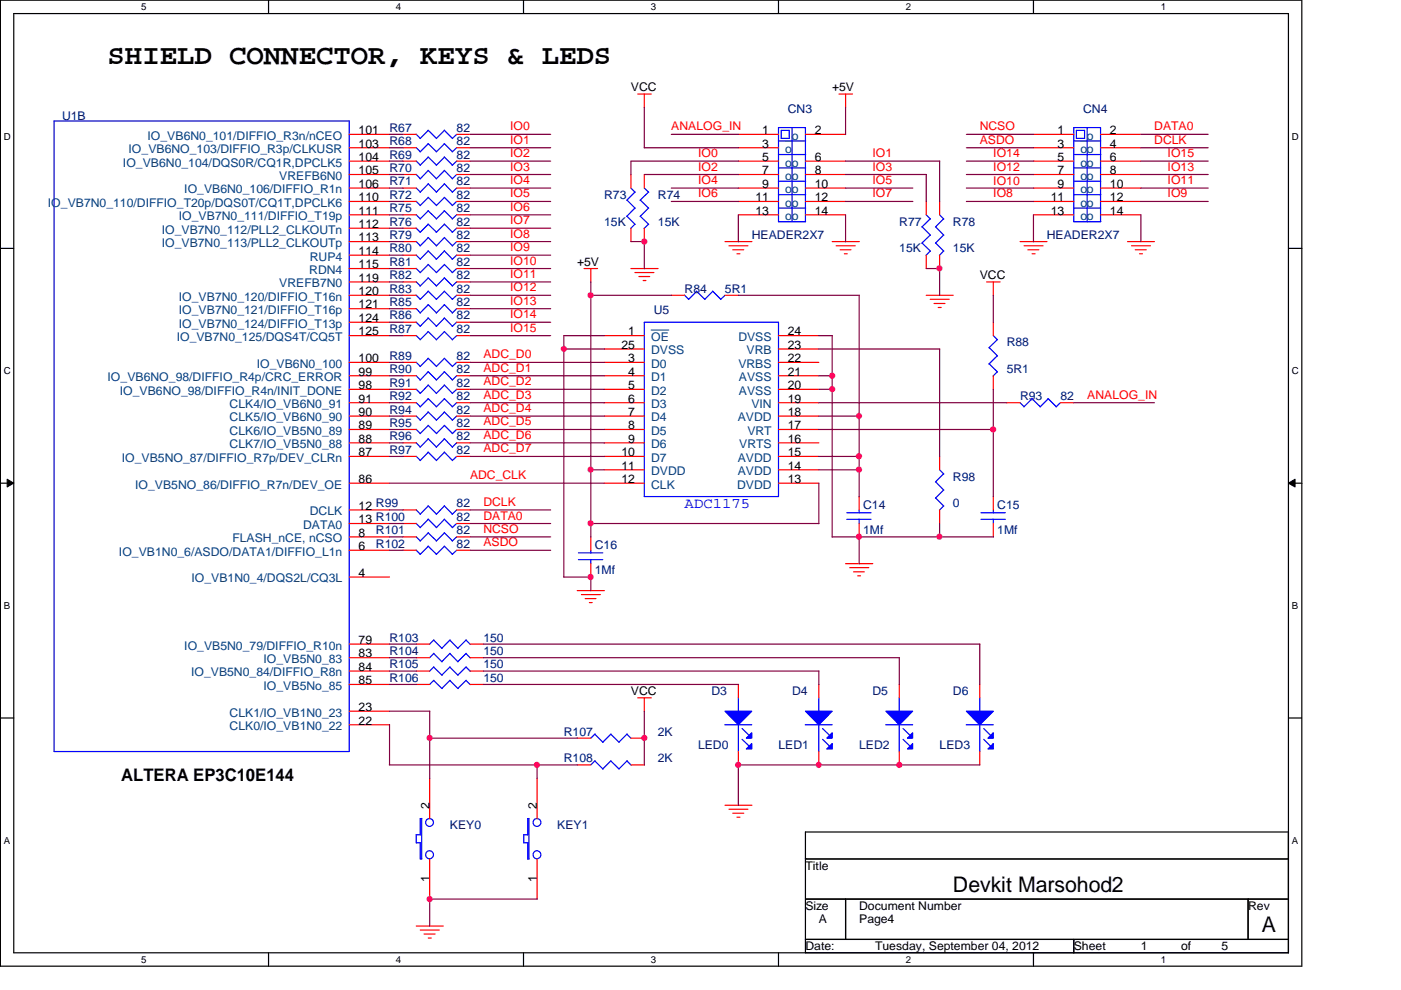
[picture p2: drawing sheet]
<svg xmlns="http://www.w3.org/2000/svg" width="297mm" height="210mm" viewBox="0 0 297 210" stroke-linecap="round" stroke-linejoin="round" font-family="sans-serif">
<path d="M.1 0h275.9v204.9h-275.9zM2.9 2.9h270.3v199.1h-270.3z" fill="none" stroke="#000" stroke-width=".25"/>
<g fill="#fff">
<path d="M29.9 .3h1.1v2.3h-1.1z"/>
<path d="M29.9 202.3h1.1v2.3h-1.1z"/>
</g>
<path d="M56.9 0v2.9M56.9 202v2.9" fill="none" stroke="#000" stroke-width=".25"/>
<g fill="#fff">
<path d="M83.9 .3h1.1v2.3h-1.1z"/>
<path d="M83.9 202.3h1.1v2.3h-1.1z"/>
</g>
<path d="M111 0v2.9M111 202v2.9" fill="none" stroke="#000" stroke-width=".25"/>
<g fill="#fff">
<path d="M138 .3h1.1v2.3h-1.1z"/>
<path d="M138 202.3h1.1v2.3h-1.1z"/>
</g>
<path d="M165.1 0v2.9M165.1 202v2.9" fill="none" stroke="#000" stroke-width=".25"/>
<g fill="#fff">
<path d="M192.1 .3h1.1v2.3h-1.1z"/>
<path d="M192.1 202.3h1.1v2.3h-1.1z"/>
</g>
<path d="M219.1 0v2.9M219.1 202v2.9" fill="none" stroke="#000" stroke-width=".25"/>
<g fill="#fff">
<path d="M246.1 .3h1.1v2.3h-1.1z"/>
<path d="M246.1 202.3h1.1v2.3h-1.1z"/>
<path d="M.8 27.8h1.4v2.2h-1.4z"/>
<path d="M273.9 27.8h1.4v2.2h-1.4z"/>
<path d="M.8 77.6h1.4v2.2h-1.4z"/>
<path d="M273.9 77.6h1.4v2.2h-1.4z"/>
</g>
<path d="M.1 52.7h2.8M273.2 52.7h2.8" fill="none" stroke="#000" stroke-width=".25"/>
<g fill="#fff">
<path d="M.8 127.3h1.3v2.3h-1.3z"/>
<path d="M273.9 127.3h1.3v2.3h-1.3z"/>
</g>
<path d="M.1 102.4h2.8M273.2 102.4h2.8" fill="none" stroke="#000" stroke-width=".25"/>
<path d="M1.5 101.6l1.4 .8-1.4 .9zM273.2 102.4l1.4-.8v1.7z" fill="#000"/>
<path d="M1.5 101.6l1.4 .8-1.4 .9zM273.2 102.4l1.4-.8v1.7z" fill="none" stroke="#000" stroke-width=".21"/>
<g fill="#fff">
<path d="M.8 177.1h1.3v2.3h-1.3z"/>
<path d="M273.9 177.1h1.3v2.3h-1.3z"/>
</g>
<path d="M.1 152.2h2.8M273.2 152.2h2.8M170.8 176.4h102.4v25.6h-102.4zM170.8 182.1h102.4M170.8 190.6h102.4M170.8 199.2h102.4M179.3 190.6v8.6M227.7 199.2v2.8M264.6 190.6v8.6" fill="none" stroke="#000" stroke-width=".25"/>
<g fill="none" stroke="#f00" stroke-width=".25">
<path d="M135.2 19.9h2.9M136.6 19.9v2.9M177.9 19.9h2.9M179.3 19.9v2.9M85.4 28.5h2.9M96.8 28.5h2.8M136.6 37v2.9M156.5 28.5h8.6M156.5 31.3h8.6M156.5 34.2h8.6M156.5 37h8.6M156.5 39.9h8.6"/>
<path d="M170.8 28.5h8.5M170.8 34.2h8.5M170.8 37h8.5M170.8 39.9h8.5M85.4 59.8h2.9M96.8 59.8h2.8M123.8 56.9h2.9M125.3 56.9v2.9M133.8 56.9h5.7M134.6 57.8h4M135.5 58.6h2.2M136.4 59.5h.5"/>
<path d="M136.6 48.4v2.8M153.7 51.2h5.7M154.6 52.1h4M155.4 53h2.3M156.2 53.8h.7M156.5 42.7h8.6M156.5 45.6h8.6M170.8 42.7h8.5M170.8 45.6h8.5M176.4 51.2h5.8M177.3 52.1h4M178.1 53h2.3"/>
<path d="M179 53.8h.6M209.2 59.8h2.8M210.6 59.8v2.9M216.3 51.2h5.7M217.1 52.1h4M217.9 53h2.4M218.8 53.8h.7M239.1 51.2h5.7M239.9 52.1h4M240.7 53h2.3M241.6 53.8h.6M85.4 62.6h2.9"/>
<path d="M85.4 65.4h2.9M96.8 62.6h2.8M96.8 65.4h2.8M128.1 76.8h8.5M128.1 79.7h8.5M128.1 74h8.5M128.1 71.2h8.5M165.1 76.8h8.5M165.1 79.7h8.5M165.1 74h8.5M165.1 71.2h8.5M196.4 62.6h5.7"/>
<path d="M197.2 63.5h4M198 64.3h2.4M198.9 65.2h.7M210.6 68.3v2.9M210.6 79.7v2.8M85.4 93.9h2.9M85.4 88.2h2.9M85.4 91.1h2.9M85.4 96.8h2.9M96.8 93.9h2.8M96.8 88.2h2.8M96.8 91.1h2.8"/>
<path d="M96.8 96.8h2.8M128.1 93.9h8.5M128.1 88.2h8.5M128.1 91.1h8.5M128.1 85.4h8.5M128.1 82.5h8.5M128.1 96.8h8.5M128.1 99.6h8.5M165.1 93.9h8.5M165.1 88.2h8.5M165.1 91.1h8.5M165.1 85.4h8.5"/>
<path d="M165.1 82.5h8.5M165.1 96.8h8.5M165.1 99.6h8.5M213.4 85.4h2.9M224.8 85.4h2.9M85.4 116.7h2.9M96.8 116.7h2.8M128.1 102.4h8.5M165.1 102.4h8.5M179.3 119.5h5.7M88.3 139.4h2.8M88.3 136.6h2.8"/>
<path d="M99.6 139.4h2.9M99.6 136.6h2.9M122.4 125.2h5.7M123.3 126.1h4M124.1 126.9h2.3M125 127.8h.6M180.2 120.4h4M181 121.2h2.3M181.9 122.1h.6M88.3 145.1h2.8M88.3 142.3h2.8M99.6 145.1h2.9"/>
<path d="M99.6 142.3h2.9M135.2 148h2.9M136.6 148v2.8M91.1 165v8.6M153.7 170.7h5.7M154.6 171.6h4M155.4 172.4h2.3M156.2 173.3h.7M88.3 196.3h5.7M89.1 197.2h4M89.9 198h2.3M90.8 198.9h.6"/>
<path d="M91.1 182.1v8.5"/>
</g>
<g fill="none" stroke="#00f" stroke-width=".25">
<path d="M88.2 28.4l.9 .9M90.8 27.6l1.7 1.7M90.8 27.6l-1.7 1.8M94.2 27.6l1.7 1.7M94.2 27.6l-1.7 1.8M96.8 28.5l-.9 .9M136.6 39.9l.9 .9M165.1 29.9h5.7M165.1 32.8h5.7M165.1 35.6h5.7M165.1 38.4h5.7M165.6 27.6h1.7v1.7h-1.7z"/>
<path d="M167.9 27.1v19.9M88.2 59.7l.9 .9M90.8 58.9l1.7 1.7M90.8 58.9l-1.7 1.8M94.2 58.9l1.7 1.7M94.2 58.9l-1.7 1.8M96.8 59.8l-.9 .9M135.8 42.4l1.7 1.8M135.8 45.8l1.7 1.8M137.5 44.1l-1.8 1.8M137.5 40.7l-1.8 1.8M137.5 47.5l-.9 .9"/>
<path d="M165.1 41.3h5.7M165.1 44.1h5.7M170.8 47v-19.9h-5.7v19.9h5.7M88.2 62.6l.9 .9M88.2 65.4l.9 .9M90.8 61.7l1.7 1.8M90.8 64.6l1.7 1.7M90.8 61.8l-1.7 1.7M90.8 64.6l-1.7 1.8M94.2 61.7l1.7 1.8M94.2 64.6l1.7 1.7M94.2 61.8l-1.7 1.7"/>
<path d="M94.2 64.6l-1.7 1.8M96.8 62.6l-.9 .9M96.8 65.4l-.9 1M136.6 68.3h28.5v37h-28.5zM209.7 73.7l1.8 1.8M209.7 77.1l1.8 1.8M210.6 71.2l.9 .9M211.5 72l-1.8 1.7M211.5 75.4l-1.8 1.8M211.5 78.8l-.9 .9M88.2 93.9l.9 .9M88.2 88.2l.9 .9"/>
<path d="M88.2 91l.9 .9M88.2 96.7l.9 .9M90.8 93l1.7 1.8M90.8 87.3l1.7 1.8M90.8 90.2l1.7 1.7M90.8 95.8l1.7 1.8M90.8 93l-1.7 1.8M90.8 87.4l-1.7 1.7M90.8 90.2l-1.7 1.7M90.8 95.9l-1.7 1.8M94.2 93l1.7 1.8M94.2 87.3l1.7 1.8"/>
<path d="M94.2 90.2l1.7 1.7M94.2 95.8l1.7 1.8M94.2 93l-1.7 1.8M94.2 87.4l-1.7 1.7M94.2 90.2l-1.7 1.7M94.2 95.9l-1.7 1.8M96.8 93.9l-.9 .9M96.8 88.2l-.9 .9M96.8 91.1l-.9 .8M96.8 96.8l-.9 .9M216.2 85.3l.9 .9M218.8 84.5l1.8 1.7"/>
<path d="M218.8 84.5l-1.7 1.8M222.2 84.5l1.7 1.7M222.2 84.5l-1.7 1.8M224.8 85.4l-.9 .9M88.2 116.6l.9 .9M90.8 115.8l1.7 1.7M90.8 115.8l-1.7 1.8M94.2 115.8l1.7 1.7M94.2 115.8l-1.7 1.8M96.8 116.7l-.9 .9M91.9 138.6l1.8 1.7M91.9 135.7l1.8 1.8"/>
<path d="M92 138.5l-.9 .9M92 135.7l-.9 .9M95.4 138.6l1.7 1.7M95.4 135.7l1.7 1.8M95.4 138.5l-1.7 1.8M95.4 135.7l-1.7 1.8M98.8 138.6l.9 .9M98.8 135.7l.9 .9M98.8 138.5l-1.7 1.8M98.8 135.7l-1.7 1.8M91.1 142.3l.9-.9 1.7 1.8M91.9 144.3l1.8 1.7"/>
<path d="M92 144.2l-.9 .9M95.4 144.3l1.7 1.7M95.4 141.4l1.7 1.8M95.4 144.2l-1.7 1.8M95.4 141.4l-1.7 1.7M98.8 144.3l.9 .9M98.8 141.4l.9 .9M98.8 144.2l-1.7 1.8M98.8 141.4l-1.7 1.7M88.2 177h.9M88.3 177v1.7M88.3 178.7h.9"/>
<path d="M89.1 173.6h.3M89.1 173.6v3.4M89.1 178.7v3.5M89.4 173.5v8.6M89.1 182.1h.3"/>
<circle cx="91.1" cy="174.4" r=".83"/>
<circle cx="91.1" cy="181.2" r=".84"/>
</g>
<path d="M138 70h3.8" fill="none" stroke="#004080" stroke-width=".21"/>
<path d="M153.7 150.8h5.7l-2.9 2.9z" fill="#00f"/>
<path d="M153.7 150.8h5.7l-2.9 2.9z" fill="none" stroke="#00f" stroke-width=".25"/>
<path d="M159.4 155.4v1.1h-1.2z" fill="#00f"/>
<path d="M159.4 155.4v1.1h-1.2z" fill="none" stroke="#00f" stroke-width=".25"/>
<path d="M158.2 158.8l1.2-1.2v1.2z" fill="#00f"/>
<g fill="none" stroke="#00f" stroke-width=".25">
<path d="M88.2 34.1l.9 .9M90.8 33.3l1.7 1.7M90.8 33.3l-1.7 1.8M94.2 33.3l1.7 1.7M94.2 33.3l-1.7 1.8M96.8 34.2l-.9 .9M133.8 39.9l.9 .9M132.9 42.4l1.8 1.8M132.9 45.8l1.8 1.8M134.6 40.7l-1.7 1.8M134.6 44.1l-1.7 1.8M134.6 47.5l-.9 .9"/>
<path d="M153.7 153.7h5.7M156.5 148v2.8M156.5 153.7v5.7M157.3 154.5l1.5 1.4M157.3 156.8l1.5 1.4M158.2 158.8l1.2-1.2v1.2z"/>
</g>
<path d="M85.4 34.2h2.9M96.8 34.2h2.8M133.8 37v2.9M133.8 48.4v2.8M156.5 145.1v2.9M156.5 159.3v2.9" fill="none" stroke="#f00" stroke-width=".25"/>
<path d="M170.8 150.8h5.6l-2.8 2.9z" fill="#00f"/>
<path d="M170.8 150.8h5.6l-2.8 2.9z" fill="none" stroke="#00f" stroke-width=".25"/>
<path d="M176.4 155.4v1.1h-1.1z" fill="#00f"/>
<path d="M176.4 155.4v1.1h-1.1z" fill="none" stroke="#00f" stroke-width=".25"/>
<path d="M175.3 158.8l1.1-1.2v1.2z" fill="#00f"/>
<g fill="none" stroke="#00f" stroke-width=".25">
<path d="M88.2 54.1l.9 .8M90.8 53.2l1.7 1.7M90.8 53.2l-1.7 1.8M94.2 53.2l1.7 1.7M94.2 53.2l-1.7 1.8M96.8 54.1l-.9 .9M88.2 79.6l.9 1M90.8 78.8l1.7 1.8M90.8 78.8l-1.7 1.8M94.2 78.8l1.7 1.8M94.2 78.8l-1.7 1.8M96.8 79.7l-.9 .9"/>
<path d="M179.5 110.1h5.2M179.5 108.7h5.2M182.2 108.1v.7M182.2 110.1v.9M170.7 153.7h5.7M173.6 148v2.8M173.6 153.7v5.7M174.4 154.5l1.5 1.4M174.4 156.8l1.5 1.4M175.3 158.8l1.1-1.2v1.2z"/>
</g>
<path d="M85.4 54.1h2.9M96.8 54.1h2.8M85.4 79.7h2.9M96.8 79.7h2.8M182.2 105.3v2.8M182.2 111v2.8M173.6 145.1v2.9M173.6 159.3v2.9" fill="none" stroke="#f00" stroke-width=".25"/>
<path d="M187.8 150.8h5.7l-2.8 2.9z" fill="#00f"/>
<path d="M187.8 150.8h5.7l-2.8 2.9z" fill="none" stroke="#00f" stroke-width=".25"/>
<path d="M193.5 155.4v1.1h-1.1z" fill="#00f"/>
<path d="M193.5 155.4v1.1h-1.1z" fill="none" stroke="#00f" stroke-width=".25"/>
<path d="M193.5 157.6v1.2h-1.1z" fill="#00f"/>
<g fill="none" stroke="#00f" stroke-width=".25">
<path d="M88.2 45.5l.9 .9M90.8 44.7l1.7 1.7M90.8 44.7l-1.7 1.7M94.2 44.7l1.7 1.7M94.2 44.7l-1.7 1.7M96.8 45.6l-.9 .8M199.2 99.6l.9 .9M198.4 102.2l1.7 1.7M198.4 105.6l1.7 1.7M200.1 100.5l-1.8 1.7M200.1 103.9l-1.8 1.7M200.1 107.3l-.9 .9"/>
<path d="M208 110.1h5.1M208 108.7h5.1M210.6 108.1v.7M210.6 110.1v.9M187.8 153.7h5.7M190.7 148v2.8M190.7 153.7v5.7M191.5 154.5l1.5 1.4M191.5 156.8l1.5 1.4M193.5 157.6v1.2h-1.1z"/>
</g>
<path d="M85.4 45.6h2.9M96.8 45.6h2.8M199.2 96.8v2.8M199.2 108.1v2.9M210.6 105.3v2.8M210.6 111v2.8M190.7 145.1v2.9M190.7 159.3v2.9" fill="none" stroke="#f00" stroke-width=".25"/>
<path d="M204.9 150.8h5.7l-2.9 2.9z" fill="#00f"/>
<path d="M204.9 150.8h5.7l-2.9 2.9z" fill="none" stroke="#00f" stroke-width=".25"/>
<path d="M210.6 155.4v1.1h-1.1z" fill="#00f"/>
<path d="M210.6 155.4v1.1h-1.1z" fill="none" stroke="#00f" stroke-width=".25"/>
<path d="M209.5 158.8l1.1-1.2v1.2z" fill="#00f"/>
<g fill="none" stroke="#00f" stroke-width=".25">
<path d="M11.5 25.7h62.5v133.6h-62.5zM88.2 39.8l.9 .9M88.2 31.3l.9 .9M88.2 37l.9 .9M90.8 38.9l1.7 1.8M90.8 30.4l1.7 1.8M90.8 36.1l1.7 1.8M90.8 39l-1.7 1.8M90.8 30.5l-1.7 1.7M90.8 36.2l-1.7 1.7M94.2 38.9l1.7 1.8M94.2 30.4l1.7 1.8"/>
<path d="M94.2 36.1l1.7 1.8M94.2 39l-1.7 1.8M94.2 30.5l-1.7 1.7M94.2 36.2l-1.7 1.7M96.8 39.9l-.9 .9M96.8 31.3l-.9 .9M96.8 37l-.9 .9M227.7 29.9h5.7M227.7 32.8h5.7M227.7 35.6h5.7M227.7 38.4h5.7M228.2 27.6h1.8v1.7h-1.8z"/>
<path d="M230.5 27.1v19.9M88.2 42.7l.9 .9M88.2 48.3l.9 .9M88.2 56.9l.9 .9M88.2 51.2l.9 .9M90.8 41.8l1.7 1.8M90.8 47.5l1.7 1.7M90.8 56l1.7 1.8M90.8 50.3l1.7 1.8M90.8 41.9l-1.7 1.7M90.8 47.5l-1.7 1.8M90.8 56.1l-1.7 1.7"/>
<path d="M90.8 50.4l-1.7 1.8M94.2 41.8l1.7 1.8M94.2 47.5l1.7 1.7M94.2 56l1.7 1.8M94.2 50.3l1.7 1.8M94.2 41.9l-1.7 1.7M94.2 47.5l-1.7 1.8M94.2 56.1l-1.7 1.7M94.2 50.4l-1.7 1.8M96.8 42.7l-.9 .9M96.8 48.4l-.9 .9M96.8 56.9l-.9 .9"/>
<path d="M96.8 51.2l-.9 1M195.5 48.1l1.8 1.8M195.5 51.5l1.8 1.8M196.4 45.6l.9 .8M197.2 46.4l-1.8 1.7M197.2 49.8l-1.8 1.8M197.2 53.2l-.9 .9M198.4 48.1l1.7 1.8M198.4 51.5l1.7 1.8M199.2 45.6l.9 .8M200.1 46.4l-1.8 1.7M200.1 49.8l-1.8 1.8"/>
<path d="M200.1 53.2l-.9 .9M227.7 41.3h5.7M227.7 44.1h5.7M233.3 47v-19.9h-5.6v19.9h5.7M88.2 68.3l.9 .9M88.2 76.8l.9 .9M88.2 71.1l.9 .9M90.8 67.4l1.7 1.8M90.8 75.9l1.7 1.8M90.8 70.3l1.7 1.7M90.8 67.4l-1.7 1.8M90.8 76l-1.7 1.7"/>
<path d="M90.8 70.3l-1.7 1.8M94.2 67.4l1.7 1.8M94.2 75.9l1.7 1.8M94.2 70.3l1.7 1.7M94.2 67.4l-1.7 1.8M94.2 76l-1.7 1.7M94.2 70.3l-1.7 1.8M96.8 68.3l-.9 .9M96.8 76.8l-.9 .9M96.8 71.2l-.9 .9M145.1 62.6l.9 .9M147.7 61.7l1.7 1.8"/>
<path d="M147.7 61.8l-1.7 1.7M151.1 61.7l1.7 1.8M151.1 61.8l-1.7 1.7M153.7 62.6l-.9 .9M88.2 85.3l.9 .9M88.2 82.5l.9 .9M90.8 84.5l1.7 1.7M90.8 81.6l1.7 1.8M90.8 84.5l-1.7 1.8M90.8 81.7l-1.7 1.7M94.2 84.5l1.7 1.7M94.2 81.6l1.7 1.8"/>
<path d="M94.2 84.5l-1.7 1.8M94.2 81.7l-1.7 1.7M96.8 85.4l-.9 .9M96.8 82.5l-.9 .9M88.2 108.1l.9 .9M88.2 111l.9 .8M88.2 113.8l.9 .9M90.8 107.2l1.7 1.8M90.8 110.1l1.7 1.7M90.8 112.9l1.7 1.8M90.8 107.3l-1.7 1.8M90.8 110.1l-1.7 1.8"/>
<path d="M90.8 113l-1.7 1.7M94.2 107.2l1.7 1.8M94.2 110.1l1.7 1.7M94.2 112.9l1.7 1.8M94.2 107.3l-1.7 1.8M94.2 110.1l-1.7 1.8M94.2 113l-1.7 1.7M96.8 108.1l-.9 1M96.8 111l-.9 .9M96.8 113.8l-.9 .9M122.6 118.7h5.2M122.6 117.2h5.2"/>
<path d="M125.3 116.7v.6M125.3 118.6v.9M126.1 155.7l1.7 1.7M126.1 155.6l-.8 .9M129.5 155.7l1.8 1.7M129.5 155.6l-1.7 1.8M132.9 155.7l.9 .8M133 155.6l-1.8 1.8M204.8 153.7h5.8M207.7 148v2.8M207.7 153.7v5.7M208.6 154.5l1.4 1.4"/>
<path d="M208.6 156.8l1.4 1.4M209.5 158.8l1.1-1.2v1.2zM111 177h.9M111 177v1.7M111 178.7h.9M111.8 173.6h.3M111.9 173.6v3.4M111.9 178.7v3.5M112.1 173.5v8.6h-.2M126.1 161.3l1.7 1.8M126.1 161.3l-.8 .9M129.5 161.3l1.8 1.8"/>
<path d="M129.5 161.3l-1.7 1.7M132.9 161.3l.9 .9M133 161.3l-1.8 1.7"/>
<circle cx="113.8" cy="174.4" r=".83"/>
<circle cx="113.8" cy="181.2" r=".84"/>
</g>
<g fill="none" stroke="#f00" stroke-width=".25">
<path d="M74 28.5h8.6M74 31.3h8.6M74 34.2h8.6M74 37h8.6M74 39.9h8.6M85.4 31.3h2.9M85.4 37h2.9M85.4 39.9h2.9M96.8 31.3h2.8M96.8 37h2.8M96.8 39.9h2.8M219.1 28.5h8.6"/>
<path d="M219.1 31.3h8.6M219.1 34.2h8.6M219.1 37h8.6M219.1 39.9h8.6M233.3 28.5h8.6M233.3 31.3h8.6M233.3 34.2h8.6M233.3 37h8.6M233.3 39.9h8.6M74 42.7h8.6M74 45.6h8.6M74 48.4h8.6"/>
<path d="M74 56.9h8.6M74 51.2h8.6M74 54.1h8.6M74 59.8h8.6M85.4 42.7h2.9M85.4 48.4h2.9M85.4 56.9h2.9M85.4 51.2h2.9M96.8 42.7h2.8M96.8 48.4h2.8M96.8 56.9h2.8M96.8 51.2h2.8"/>
<path d="M196.4 42.7v2.9M196.4 54.1v2.8M199.2 42.7v2.9M199.2 54.1v2.8M219.1 42.7h8.6M219.1 45.6h8.6M233.3 42.7h8.6M233.3 45.6h8.6M74 62.6h8.6M74 68.3h8.6M74 79.7h8.6M74 76.8h8.6"/>
<path d="M74 65.4h8.6M74 71.2h8.6M85.4 68.3h2.9M85.4 76.8h2.9M85.4 71.2h2.9M96.8 68.3h2.8M96.8 76.8h2.8M96.8 71.2h2.8M142.3 62.6h2.9M153.7 62.6h2.8M74 85.4h8.6M74 96.8h8.6"/>
<path d="M74 82.5h8.6M74 88.2h8.6M74 91.1h8.6M74 93.9h8.6M85.4 85.4h2.9M85.4 82.5h2.9M96.8 85.4h2.8M96.8 82.5h2.8M74 108.1h8.6M74 111h8.6M74 116.7h8.6M74 102.4h8.6"/>
<path d="M74 113.8h8.6M85.4 108.1h2.9M85.4 111h2.9M85.4 113.8h2.9M96.8 108.1h2.8M96.8 111h2.8M96.8 113.8h2.8M125.3 113.8v2.9M125.3 119.5v2.8M74 122.3h8.6M74 136.6h8.6M74 139.4h8.6"/>
<path d="M74 142.3h8.6M74 145.1h8.6M74 153.7h8.6M74 150.8h8.6M122.4 156.5h2.9M133.8 156.5h2.8M207.7 145.1v2.9M207.7 159.3v2.9M113.9 165v8.6M122.4 162.2h2.9M133.8 162.2h2.8M113.9 182.1v8.5"/>
</g>
<g fill="none" stroke="#800040" stroke-width=".25">
<path d="M82.6 39.9h2.9M82.6 37h2.9M82.6 34.2h2.9M82.6 31.3h2.9M82.6 28.5h2.9M99.6 39.9h17.2M99.6 37h17.2M99.6 34.2h17.2M99.6 31.3h17.2M99.6 28.5h17.2M136.6 37h20M136.6 22.8v8.6"/>
<path d="M136.6 31.3h20M142.3 39.9h14.3M142.3 28.5h14.3M156.6 34.2h-22.8v2.8M179.3 39.9h14.2M179.3 37h17.1M179.3 34.2h20M179.3 22.8v5.7M196.4 37v5.8M199.2 34.2v8.6M204.9 39.9h14.3M204.9 37h14.3"/>
<path d="M204.9 34.2h14.3M204.9 31.3h14.3M204.9 28.5h14.3M241.9 39.9h14.3M241.9 37h14.3M241.9 34.2h14.3M241.9 31.3h14.3M241.9 28.5h14.3M82.6 48.4h2.9M82.6 56.9h2.9M82.6 42.7h2.9M82.6 54.1h2.9"/>
<path d="M82.6 51.2h2.9M82.6 59.8h2.9M82.6 45.6h2.9M99.6 48.4h17.2M99.6 56.9h17.2M99.6 42.7h17.2M99.6 54.1h17.2M99.6 51.2h17.2M99.6 59.8h17.2M99.6 45.6h17.2M125.3 59.8v54.1M133.8 51.2h2.8"/>
<path d="M136.6 51.2v5.8M142.3 42.7h14.3M156.5 45.6v5.7M179.3 42.7h14.2M179.3 45.6v5.7M196.4 56.9h2.9M199.2 56.9v5.8M204.9 42.7h14.3M219.1 45.6v5.7M241.9 42.7h14.3M241.9 45.6v5.7M82.6 79.7h2.9"/>
<path d="M82.6 62.6h2.9M82.6 76.8h2.9M82.6 71.2h2.9M82.6 65.4h2.9M82.6 68.3h2.9M99.6 79.7h28.5M99.6 62.6h17.2M99.6 76.8h28.5M99.6 71.2h17.2M99.6 65.4h17.2M99.6 68.3h17.2M119.5 74h8.6"/>
<path d="M125.3 62.6h17.1M128.1 71.2h-8.6v51.2M156.5 62.6h25.7v42.7M173.6 79.7h2.9M173.6 74h25.7M173.6 71.2h2.9M176.4 71.2v42.6h34.2M199.2 74v22.8M210.6 62.6v5.8M82.6 96.8h2.9M82.6 91.1h2.9M82.6 85.4h2.9"/>
<path d="M82.6 88.2h2.9M82.6 82.5h2.9M82.6 93.9h2.9M99.6 96.8h28.5M99.6 91.1h28.5M99.6 85.4h28.5M99.6 88.2h28.5M99.6 82.5h28.5M99.6 93.9h28.5M125.3 99.6h2.8M173.6 99.6h8.6M173.6 96.8h8.6"/>
<path d="M173.6 91.1h37M173.6 85.4h39.9M173.6 88.2h8.6M173.6 82.5h2.9M210.6 82.5v22.8M227.7 85.4h17.1M82.6 111h2.9M82.6 113.8h2.9M82.6 116.7h2.9M82.6 108.1h2.9M82.6 102.4h45.5M99.6 111h17.2"/>
<path d="M99.6 113.8h17.2M99.6 116.7h17.2M99.6 108.1h17.2M125.3 111h48.3M173.6 102.4v8.6M182.2 113.8v5.7M199.2 111v2.9M82.6 136.6h5.7M82.6 139.4h5.7M102.5 136.6h105.3M102.5 139.4h88.2M119.5 122.3h5.8"/>
<path d="M125.3 122.3v3M190.7 139.4v5.8M207.7 136.6v8.6M82.6 150.8h8.5v14.3M82.6 142.3h5.7M82.6 145.1h5.7M82.6 153.6v8.6M91.1 156.5h31.3M102.5 142.3h71.1M102.5 145.1h54.1M136.6 150.8v11.4M173.6 142.3v2.9"/>
<path d="M82.5 162.2h39.9M113.9 162.2v2.9M207.8 162.2h-51.3v8.6M113.9 190.6h-22.8v5.8"/>
</g>
<circle cx="136.6" cy="156.5" r=".56" fill="#f0f"/>
<circle cx="136.6" cy="156.5" r=".56" fill="none" stroke="#f0f" stroke-width=".25"/>
<circle cx="199.2" cy="113.8" r=".56" fill="#f0f"/>
<circle cx="199.2" cy="113.8" r=".56" fill="none" stroke="#f0f" stroke-width=".25"/>
<circle cx="182.1" cy="99.6" r=".56" fill="#f0f"/>
<circle cx="182.1" cy="99.6" r=".56" fill="none" stroke="#f0f" stroke-width=".25"/>
<circle cx="190.7" cy="162.2" r=".56" fill="#f0f"/>
<circle cx="190.7" cy="162.2" r=".56" fill="none" stroke="#f0f" stroke-width=".25"/>
<circle cx="156.5" cy="162.2" r=".56" fill="#f0f"/>
<circle cx="156.5" cy="162.2" r=".56" fill="none" stroke="#f0f" stroke-width=".25"/>
<circle cx="173.6" cy="162.2" r=".55" fill="#f0f"/>
<circle cx="173.6" cy="162.2" r=".55" fill="none" stroke="#f0f" stroke-width=".25"/>
<circle cx="199.2" cy="56.9" r=".56" fill="#f0f"/>
<circle cx="199.2" cy="56.9" r=".56" fill="none" stroke="#f0f" stroke-width=".25"/>
<circle cx="176.4" cy="79.7" r=".56" fill="#f0f"/>
<circle cx="176.4" cy="79.7" r=".56" fill="none" stroke="#f0f" stroke-width=".25"/>
<circle cx="176.4" cy="82.5" r=".56" fill="#f0f"/>
<circle cx="176.4" cy="82.5" r=".56" fill="none" stroke="#f0f" stroke-width=".25"/>
<circle cx="119.6" cy="74" r=".55" fill="#f0f"/>
<circle cx="119.6" cy="74" r=".55" fill="none" stroke="#f0f" stroke-width=".25"/>
<circle cx="125.2" cy="111" r=".56" fill="#f0f"/>
<circle cx="125.2" cy="111" r=".56" fill="none" stroke="#f0f" stroke-width=".25"/>
<circle cx="182.1" cy="113.8" r=".56" fill="#f0f"/>
<circle cx="182.1" cy="113.8" r=".56" fill="none" stroke="#f0f" stroke-width=".25"/>
<circle cx="136.6" cy="51.2" r=".56" fill="#f0f"/>
<circle cx="136.6" cy="51.2" r=".56" fill="none" stroke="#f0f" stroke-width=".25"/>
<circle cx="182.1" cy="88.2" r=".55" fill="#f0f"/>
<circle cx="182.1" cy="88.2" r=".55" fill="none" stroke="#f0f" stroke-width=".25"/>
<circle cx="91.1" cy="190.6" r=".56" fill="#f0f"/>
<circle cx="91.1" cy="190.6" r=".56" fill="none" stroke="#f0f" stroke-width=".25"/>
<circle cx="125.2" cy="122.3" r=".56" fill="#f0f"/>
<circle cx="125.2" cy="122.3" r=".56" fill="none" stroke="#f0f" stroke-width=".25"/>
<circle cx="210.6" cy="91.1" r=".56" fill="#f0f"/>
<circle cx="210.6" cy="91.1" r=".56" fill="none" stroke="#f0f" stroke-width=".25"/>
<circle cx="182.1" cy="96.7" r=".56" fill="#f0f"/>
<circle cx="182.1" cy="96.7" r=".56" fill="none" stroke="#f0f" stroke-width=".25"/>
<circle cx="125.2" cy="62.6" r=".56" fill="#f0f"/>
<circle cx="125.2" cy="62.6" r=".56" fill="none" stroke="#f0f" stroke-width=".25"/>
<circle cx="125.2" cy="99.6" r=".56" fill="#f0f"/>
<circle cx="125.2" cy="99.6" r=".56" fill="none" stroke="#f0f" stroke-width=".25"/>
<circle cx="91.1" cy="156.5" r=".56" fill="#f0f"/>
<circle cx="91.1" cy="156.5" r=".56" fill="none" stroke="#f0f" stroke-width=".25"/>
<circle cx="113.8" cy="162.2" r=".56" fill="#f0f"/>
<circle cx="113.8" cy="162.2" r=".56" fill="none" stroke="#f0f" stroke-width=".25"/>
<text font-size="6" x="22.8" y="13.6">SHIELD CONNECTOR, KEYS &amp; LEDS</text>
<g font-size="4.6">
<text x="202.1" y="189.1">Devkit Marsohod2</text>
<text x="267.5" y="197.6">A</text>
</g>
<text font-size="3.7" x="25.7" y="165.6">ALTERA EP3C10E144</text>
<text font-size="3.1" fill="#00f" x="145.2" y="107.8">ADC1175</text>
<g font-size="2.5">
<text x="133.8" y="19.4">VCC</text>
<text x="176.4" y="19.4">+5V</text>
<text x="76" y="28.4">101</text>
<text x="161.6" y="28.4">1</text>
<text x="172.8" y="28.4">2</text>
<text x="224.2" y="28.4">1</text>
<text x="235.3" y="28.4">2</text>
<text x="76" y="31.3">103</text>
<text x="76" y="34.1">104</text>
<text x="161.6" y="31.3">3</text>
<text x="161.6" y="34.1">5</text>
<text x="172.8" y="34.1">6</text>
<text x="224.2" y="31.3">3</text>
<text x="224.2" y="34.1">5</text>
<text x="235.3" y="31.3">4</text>
<text x="235.3" y="34.1">6</text>
<text x="76" y="39.8">106</text>
<text x="76" y="37">105</text>
<text x="161.6" y="37">7</text>
<text x="161.6" y="39.8">9</text>
<text x="172.8" y="37">8</text>
<text x="172.8" y="39.8">10</text>
<text x="224.2" y="37">7</text>
<text x="224.2" y="39.8">9</text>
<text x="235.3" y="37">8</text>
<text x="235.3" y="39.8">10</text>
<text x="76" y="42.7">110</text>
<text x="76" y="45.5">111</text>
<text x="160.2" y="42.7">11</text>
<text x="160.2" y="45.5">13</text>
<text x="172.8" y="42.7">12</text>
<text x="172.8" y="45.5">14</text>
<text x="222.8" y="42.7">11</text>
<text x="222.8" y="45.5">13</text>
<text x="235.3" y="42.7">12</text>
<text x="235.3" y="45.5">14</text>
<text x="76" y="48.3">112</text>
<text x="76" y="51.2">113</text>
<text x="76" y="54.1">114</text>
<text x="76" y="56.9">115</text>
<text x="76" y="59.7">119</text>
<text x="122.4" y="56.4">+5V</text>
<text x="207.7" y="59.2">VCC</text>
<text x="76" y="62.6">120</text>
<text x="76" y="65.4">121</text>
<text x="76" y="68.3">124</text>
<text x="76" y="71.1">125</text>
<text x="133.2" y="71.1">1</text>
<text x="167" y="71.1">24</text>
<text x="76" y="76.8">100</text>
<text x="131.7" y="74">25</text>
<text x="133.2" y="76.8">3</text>
<text x="167" y="76.8">22</text>
<text x="167" y="74">23</text>
<text x="76" y="82.5">98</text>
<text x="76" y="79.6">99</text>
<text x="133.2" y="79.6">4</text>
<text x="133.2" y="82.5">5</text>
<text x="167" y="82.5">20</text>
<text x="167" y="79.6">21</text>
<text x="76" y="85.3">91</text>
<text x="76" y="88.2">90</text>
<text x="133.2" y="85.3">6</text>
<text x="133.2" y="88.2">7</text>
<text x="167" y="88.2">18</text>
<text x="167" y="85.3">19</text>
<text x="76" y="91">89</text>
<text x="76" y="93.9">88</text>
<text x="133.2" y="91">8</text>
<text x="133.2" y="93.9">9</text>
<text x="167" y="93.9">16</text>
<text x="167" y="91">17</text>
<text x="76" y="96.7">87</text>
<text x="131.7" y="96.7">10</text>
<text x="131.7" y="99.6">11</text>
<text x="167" y="99.6">14</text>
<text x="167" y="96.7">15</text>
<text x="76" y="102.4">86</text>
<text x="131.7" y="102.4">12</text>
<text x="167" y="102.4">13</text>
<text x="76" y="108.1">12 R99</text>
<text x="76" y="111">13 R100</text>
<text x="76" y="113.8">8</text>
<text x="76" y="116.6">6</text>
<text x="76" y="122.3">4</text>
<text x="76" y="136.5">79</text>
<text x="76" y="139.4">83</text>
<text x="76" y="142.2">84</text>
<text x="76" y="145.1">85</text>
<text x="133.8" y="147.4">VCC</text>
<text x="76" y="153.6">22</text>
<text x="76" y="150.7">23</text>
<text x="91.1" y="171.6" transform="rotate(-90 91.1 171.6)">2</text>
<text x="113.8" y="171.6" transform="rotate(-90 113.8 171.6)">2</text>
<text x="170.8" y="184.4">Title</text>
<text x="91.1" y="187.1" transform="rotate(-90 91.1 187.1)">1</text>
<text x="113.8" y="187.1" transform="rotate(-90 113.8 187.1)">1</text>
<text x="170.8" y="192.9">Size</text>
<text x="173.6" y="195.7">A</text>
<text x="182.2" y="195.7">Page4</text>
<text x="182.2" y="192.9">Document Number</text>
<text x="264.6" y="192.9">Rev</text>
<text x="170.8" y="201.5">Date:</text>
<text x="185.5" y="201.5">Tuesday, September 04, 2012</text>
<text x="227.7" y="201.5">Sheet</text>
<text x="241.9" y="201.5">1</text>
<text x="250.4" y="201.5">of</text>
<text x="258.9" y="201.5">5</text>
</g>
<g font-size="2.5" fill="#000080">
<text x="167" y="24">CN3</text>
<text x="229.7" y="24">CN4</text>
<text x="13.2" y="25.4">U1B</text>
<text x="82.6" y="27.9">R67</text>
<text x="96.8" y="27.9">82</text>
<text x="82.6" y="33.6">R69</text>
<text x="82.6" y="30.8">R68</text>
<text x="96.8" y="33.6">82</text>
<text x="96.8" y="30.8">82</text>
<text x="82.6" y="39.3">R71</text>
<text x="82.6" y="36.4">R70</text>
<text x="96.8" y="39.3">82</text>
<text x="96.8" y="36.4">82</text>
<text x="82.6" y="45">R75</text>
<text x="82.6" y="42.2">R72</text>
<text x="82.6" y="47.8">R76</text>
<text x="96.8" y="45">82</text>
<text x="96.8" y="42.2">82</text>
<text x="96.8" y="47.8">82</text>
<text x="128.1" y="42.2">R73</text>
<text x="128.1" y="47.8">15K</text>
<text x="139.5" y="42.2">R74</text>
<text x="139.5" y="47.8">15K</text>
<text x="190.7" y="47.8">R77</text>
<text x="202.1" y="47.8">R78</text>
<text x="82.6" y="53.5">R80</text>
<text x="82.6" y="50.7">R79</text>
<text x="96.8" y="53.5">82</text>
<text x="96.8" y="50.7">82</text>
<text x="159.4" y="50.7">HEADER2X7</text>
<text x="190.7" y="53.5">15K</text>
<text x="202.1" y="53.5">15K</text>
<text x="222" y="50.7">HEADER2X7</text>
<text x="82.6" y="59.2">R82</text>
<text x="82.6" y="56.4">R81</text>
<text x="96.8" y="59.2">82</text>
<text x="96.8" y="56.4">82</text>
<text x="82.6" y="62.1">R83</text>
<text x="82.6" y="64.9">R85</text>
<text x="96.8" y="62.1">82</text>
<text x="96.8" y="64.9">82</text>
<text x="145.2" y="62.1">R84</text>
<text x="153.7" y="62.1">5R1</text>
<text x="82.6" y="67.7">R86</text>
<text x="82.6" y="70.6">R87</text>
<text x="96.8" y="67.7">82</text>
<text x="96.8" y="70.6">82</text>
<text x="138.6" y="66.6">U5</text>
<text x="82.6" y="76.3">R89</text>
<text x="96.8" y="76.3">82</text>
<text x="213.4" y="73.4">R88</text>
<text x="82.6" y="79.1">R90</text>
<text x="82.6" y="82">R91</text>
<text x="96.8" y="79.1">82</text>
<text x="96.8" y="82">82</text>
<text x="213.4" y="79.1">5R1</text>
<text x="82.6" y="87.7">R94</text>
<text x="82.6" y="84.8">R92</text>
<text x="96.8" y="87.7">82</text>
<text x="96.8" y="84.8">82</text>
<text x="216.3" y="84.8">R93</text>
<text x="224.8" y="84.8">82</text>
<text x="82.6" y="93.3">R96</text>
<text x="82.6" y="90.5">R95</text>
<text x="96.8" y="93.3">82</text>
<text x="96.8" y="90.5">82</text>
<text x="82.6" y="96.2">R97</text>
<text x="96.8" y="96.2">82</text>
<text x="202.1" y="101.9">R98</text>
<text x="96.8" y="107.6">82</text>
<text x="183" y="107.9">C14</text>
<text x="202.1" y="107.6">0</text>
<text x="211.5" y="107.9">C15</text>
<text x="79.7" y="113.3">R101</text>
<text x="96.8" y="110.4">82</text>
<text x="96.8" y="113.3">82</text>
<text x="183" y="113.3">1Mf</text>
<text x="211.5" y="113.3">1Mf</text>
<text x="79.7" y="116.1">R102</text>
<text x="96.8" y="116.1">82</text>
<text x="126.1" y="116.4">C16</text>
<text x="126.1" y="121.8">1Mf</text>
<text x="82.6" y="136">R103</text>
<text x="102.5" y="136">150</text>
<text x="82.6" y="138.9">R104</text>
<text x="82.6" y="141.7">R105</text>
<text x="102.5" y="138.9">150</text>
<text x="102.5" y="141.7">150</text>
<text x="82.6" y="144.6">R106</text>
<text x="102.5" y="144.6">150</text>
<text x="150.8" y="147.4">D3</text>
<text x="167.9" y="147.4">D4</text>
<text x="185" y="147.4">D5</text>
<text x="202.1" y="147.4">D6</text>
<text x="119.5" y="156">R107</text>
<text x="139.5" y="156">2K</text>
<text x="119.5" y="161.6">R108</text>
<text x="139.5" y="161.6">2K</text>
<text x="148" y="158.8">LED0</text>
<text x="165.1" y="158.8">LED1</text>
<text x="182.2" y="158.8">LED2</text>
<text x="199.2" y="158.8">LED3</text>
<text x="95.4" y="175.9">KEY0</text>
<text x="118.1" y="175.9">KEY1</text>
</g>
<g font-size="2.5" fill="#004080">
<text x="31.3" y="29.6">IO_VB6N0_101/DIFFIO_R3n/nCEO</text>
<text x="166.5" y="29.6">_o</text>
<text x="229.1" y="29.6">_o</text>
<text x="26.1" y="35.3">IO_VB6N0_104/DQS0R/CQ1R,DPCLK5</text>
<text x="27.3" y="32.5">IO_VB6NO_103/DIFFIO_R3p/CLKUSR</text>
<text x="166.5" y="32.5">o</text>
<text x="166.5" y="35.3">oo</text>
<text x="229.1" y="32.5">oo</text>
<text x="229.1" y="35.3">oo</text>
<text x="39.1" y="41">IO_VB6N0_106/DIFFIO_R1n</text>
<text x="59.2" y="38.1">VREFB6N0</text>
<text x="166.5" y="38.1">oo</text>
<text x="166.5" y="41">oo</text>
<text x="229.1" y="38.1">oo</text>
<text x="229.1" y="41">oo</text>
<text x="10.2" y="43.9">IO_VB7N0_110/DIFFIO_T20p/DQS0T/CQ1T,DPCLK6</text>
<text x="37.9" y="46.7">IO_VB7N0_111/DIFFIO_T19p</text>
<text x="166.5" y="43.9">oo</text>
<text x="166.5" y="46.7">oo</text>
<text x="229.1" y="43.9">oo</text>
<text x="229.1" y="46.7">oo</text>
<text x="34.3" y="49.5">IO_VB7N0_112/PLL2_CLKOUTn</text>
<text x="34.3" y="52.4">IO_VB7N0_113/PLL2_CLKOUTp</text>
<text x="65.6" y="58.1">RDN4</text>
<text x="65.7" y="55.2">RUP4</text>
<text x="37.9" y="63.8">IO_VB7N0_120/DIFFIO_T16n</text>
<text x="59.2" y="60.9">VREFB7N0</text>
<text x="37.9" y="66.6">IO_VB7N0_121/DIFFIO_T16p</text>
<text x="37.9" y="69.5">IO_VB7N0_124/DIFFIO_T13p</text>
<text x="37.5" y="72.3">IO_VB7N0_125/DQS4T/CQ5T</text>
<text x="54.4" y="78">IO_VB6N0_100</text>
<text x="138" y="75.1">DVSS</text>
<text x="138" y="72.3">OE</text>
<text x="138" y="78">D0</text>
<text x="156.5" y="78">VRBS</text>
<text x="156.5" y="72.3">DVSS</text>
<text x="158.3" y="75.1">VRB</text>
<text x="22.8" y="80.8">IO_VB6NO_98/DIFFIO_R4p/CRC_ERROR</text>
<text x="25.4" y="83.7">IO_VB6NO_98/DIFFIO_R4n/INIT_DONE</text>
<text x="138" y="80.8">D1</text>
<text x="138" y="83.7">D2</text>
<text x="156.7" y="83.7">AVSS</text>
<text x="156.7" y="80.8">AVSS</text>
<text x="48.7" y="86.5">CLK4/IO_VB6N0_91</text>
<text x="48.7" y="89.4">CLK5/IO_VB6N0_90</text>
<text x="138" y="86.5">D3</text>
<text x="138" y="89.4">D4</text>
<text x="156.4" y="89.4">AVDD</text>
<text x="159.3" y="86.5">VIN</text>
<text x="48.7" y="92.2">CLK6/IO_VB5N0_89</text>
<text x="48.7" y="95">CLK7/IO_VB5N0_88</text>
<text x="138" y="92.2">D5</text>
<text x="138" y="95">D6</text>
<text x="156.7" y="95">VRTS</text>
<text x="158.5" y="92.2">VRT</text>
<text x="25.8" y="97.9">IO_VB5NO_87/DIFFIO_R7p/DEV_CLRn</text>
<text x="138" y="97.9">D7</text>
<text x="138" y="100.8">DVDD</text>
<text x="156.4" y="100.8">AVDD</text>
<text x="156.4" y="97.9">AVDD</text>
<text x="28.7" y="103.6">IO_VB5NO_86/DIFFIO_R7n/DEV_OE</text>
<text x="138" y="103.6">CLK</text>
<text x="156.3" y="103.6">DVDD</text>
<text x="64.3" y="112.1">DATA0</text>
<text x="65.7" y="109.3">DCLK</text>
<text x="25.2" y="117.8">IO_VB1N0_6/ASDO/DATA1/DIFFIO_L1n</text>
<text x="49.3" y="115">FLASH_nCE, nCSO</text>
<text x="40.6" y="123.5">IO_VB1N0_4/DQS2L/CQ3L</text>
<text x="39.1" y="137.7">IO_VB5N0_79/DIFFIO_R10n</text>
<text x="40.5" y="143.4">IO_VB5N0_84/DIFFIO_R8n</text>
<text x="55.9" y="140.6">IO_VB5N0_83</text>
<text x="55.9" y="146.3">IO_VB5No_85</text>
<text x="48.7" y="154.8">CLK0/IO_VB1N0_22</text>
<text x="48.7" y="151.9">CLK1/IO_VB1N0_23</text>
</g>
<g font-size="2.5" fill="#f00">
<text x="108.2" y="27.6">IO0</text>
<text x="142.3" y="27.6">ANALOG_IN</text>
<text x="207.7" y="27.6">NCSO</text>
<text x="244.7" y="27.6">DATA0</text>
<text x="108.2" y="30.5">IO1</text>
<text x="108.2" y="33.3">IO2</text>
<text x="148" y="33.3">IO0</text>
<text x="185" y="33.3">IO1</text>
<text x="207.7" y="30.5">ASDO</text>
<text x="210.6" y="33.3">IO14</text>
<text x="244.7" y="30.5">DCLK</text>
<text x="247.6" y="33.3">IO15</text>
<text x="108.2" y="39">IO4</text>
<text x="108.2" y="36.2">IO3</text>
<text x="108.2" y="41.9">IO5</text>
<text x="148" y="36.2">IO2</text>
<text x="148" y="41.9">IO6</text>
<text x="148" y="39">IO4</text>
<text x="185" y="39">IO5</text>
<text x="185" y="41.9">IO7</text>
<text x="185" y="36.2">IO3</text>
<text x="210.6" y="36.2">IO12</text>
<text x="210.6" y="41.9">IO8</text>
<text x="210.6" y="39.3">IO10</text>
<text x="247.6" y="39">IO11</text>
<text x="247.6" y="36.2">IO13</text>
<text x="247.6" y="41.9">IO9</text>
<text x="108.2" y="47.5">IO7</text>
<text x="108.2" y="44.7">IO6</text>
<text x="108.2" y="53.3">IO9</text>
<text x="108.2" y="50.4">IO8</text>
<text x="108.2" y="56.1">IO10</text>
<text x="108.2" y="58.9">IO11</text>
<text x="108.2" y="64.6">IO13</text>
<text x="108.2" y="61.8">IO12</text>
<text x="108.2" y="70.3">IO15</text>
<text x="108.2" y="67.5">IO14</text>
<text x="102.5" y="76">ADC_D0</text>
<text x="102.5" y="78.8">ADC_D1</text>
<text x="102.5" y="81.7">ADC_D2</text>
<text x="102.5" y="84.5">ADC_D3</text>
<text x="102.5" y="87.4">ADC_D4</text>
<text x="230.5" y="84.5">ANALOG_IN</text>
<text x="102.5" y="95.9">ADC_D7</text>
<text x="102.5" y="90.2">ADC_D5</text>
<text x="102.5" y="93">ADC_D6</text>
<text x="99.6" y="101.6">ADC_CLK</text>
<text x="102.5" y="107.3">DCLK</text>
<text x="102.5" y="110.2">DATA0</text>
<text x="102.5" y="113">NCSO</text>
<text x="102.5" y="115.8">ASDO</text>
</g>
<g font-size="2">
<text x="29.9" y="2.2">5</text>
<text x="83.9" y="2.2">4</text>
<text x="138" y="2.2">3</text>
<text x="192.1" y="2.2">2</text>
<text x="246.1" y="2.2">1</text>
<text x=".8" y="29.6">D</text>
<text x="273.9" y="29.6">D</text>
<text x=".8" y="79.4">C</text>
<text x="273.9" y="79.4">C</text>
<text x=".8" y="129.2">B</text>
<text x="273.9" y="129.2">B</text>
<text x=".8" y="178.9">A</text>
<text x="273.9" y="178.9">A</text>
<text x="29.9" y="204.1">5</text>
<text x="83.9" y="204.1">4</text>
<text x="138" y="204.1">3</text>
<text x="192.1" y="204.1">2</text>
<text x="246.1" y="204.1">1</text>
</g>
</svg>
